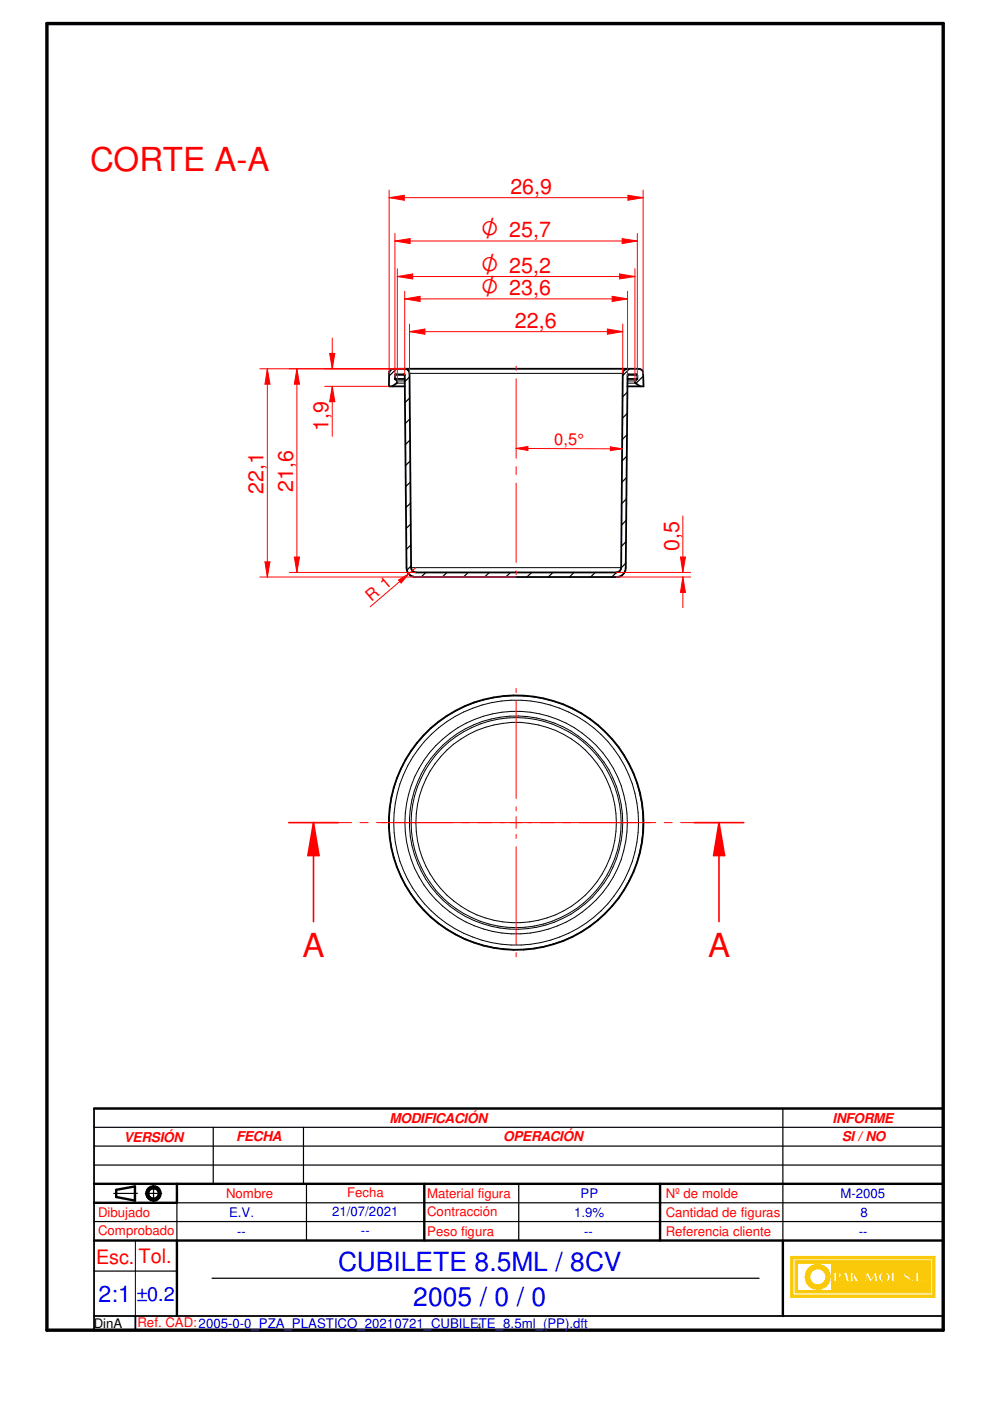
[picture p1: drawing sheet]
<svg xmlns="http://www.w3.org/2000/svg" width="210mm" height="297mm" viewBox="0 0 210 297" stroke-linecap="round" stroke-linejoin="round" font-family="sans-serif">
<path d="M9.9 5h190.1v277h-190.1z" fill="none" stroke="#000" stroke-width=".72"/>
<g fill="none" stroke="#000" stroke-width=".51">
<path d="M19.9 255h17.6M19.9 251h180.1M24.6 252.3v1.5M28.6 251.5v3.1M140 251v12M19.9 263h180.1M166 263v16"/>
<circle cx="32.5" cy="253" r="1.5"/>
<circle cx="32.6" cy="253" r="1.14"/>
</g>
<path d="M19.9 235v47h180.1v-47M19.9 279h180.1M28.7 279v3" fill="none" stroke="#000" stroke-width=".38"/>
<g fill="none" stroke="#000" stroke-width=".25">
<path d="M45.2 239v12M64.3 239v12M166 235v28M19.9 247h180.1M19.9 259h180.1M24.1 253h5M30.8 253h3.5M32.6 251.3v3.5M37.5 255v8M65 251v12M110 251v12M19.9 269.5h17.6"/>
<path d="M45 271h116"/>
</g>
<g fill="#faca0a">
<path d="M167.7 266.4v8.6h30.5v-8.6zM168.1 266.9h29.7v7.7h-29.7z" fill-rule="evenodd"/>
<path d="M168.6 267.3v6.8h28.7v-6.8zM193.1 271.5a.3 .3 0 0 1 .6 0 .3 .3 0 0 1-.6 0zM194.2 269.7h.6v1.9h.8v.2h-1.4zM195.9 271.4l.4-.1v.4l-.3 .1zM169.1 267.8h7.2v5.8h-7.2zM176.8 269.7h.8a.61 .61 0 0 1 .8 .5 .61 .61 0 0 1-.6 .7h-.4v.9h-.6zM179 269.7h.5l.6 2.1h-.6l-.1-.4h-.6l-.2 .4h-.2zM180.3 269.7h.5v.9l.8-.9h.3l-.5 .7 .7 1.4h-.7l-.5-.9-.1 .9h-.5zM182.2 270.6h.8v.2h-.8zM183.7 269.7h.3l.7 1.4 .8-1.4h.3l.3 2.1h-.6l-.1-1.2-.7 1.2h-.2l-.6-1.2-.2 1.2h-.4zM186.4 270.2a1.19 1.19 0 0 1 1.7-.4 1.19 1.19 0 0 1 .3 1.7 1.2 1.2 0 0 1-1.5 .2 1.2 1.2 0 0 1-.5-1.5zM189 269.7h.6v1.9h.8v.2h-1.4zM191.6 270a.73 .73 0 0 1 .8-.3 .73 .73 0 0 1 .6 .6l-.3 .1a.35 .35 0 0 0-.3-.5 .35 .35 0 0 0-.4 .4l.3 .1a.74 .74 0 0 1 .6 1.1 .74 .74 0 0 1-1.2 .1l-.1-.5h.2v.3a.35 .35 0 0 0 .5 .2 .35 .35 0 0 0 .1-.5 .88 .88 0 0 1-.8-1.1z" fill-rule="evenodd"/>
</g>
<g fill="none" stroke="#faca0a" stroke-width=".25">
<path d="M176.8 269.7h.8a.63 .63 0 0 1 .7 .3 .63 .63 0 0 1 0 .8l-.9 .1v.9h-.6zM179 269.7h.5l.6 2.1h-.6l-.1-.4h-.6l-.2 .4h-.2zM180.3 269.7h.5v.9l.8-.9h.3l-.5 .7 .7 1.4h-.7l-.5-.9-.1 .9h-.5zM183.7 269.7h.3l.7 1.4 .8-1.4h.3l.3 2.1h-.6l-.1-1.2-.7 1.2h-.2l-.6-1.2-.2 1.2h-.4zM186.4 270.2a1.19 1.19 0 0 1 1.7-.4 1.19 1.19 0 0 1 .3 1.7 1.2 1.2 0 0 1-1.5 .2 1.2 1.2 0 0 1-.5-1.5zM191.8 271.3h.1M192.2 271.7l-.4-.3v-.3h-.2a.73 .73 0 0 0 .4 .7 .73 .73 0 0 0 .8-.1M192.2 271.7h.1M192.2 269.7l-.4 .2-.2 .4a1.24 1.24 0 0 0 .9 1l.1 .1M192.3 269.7h.1M192.3 269.7l.6 .3 .1 .3-.3 .1a.35 .35 0 0 0-.3-.5 .35 .35 0 0 0-.4 .4l1 .6-.2 .8M192.3 270.4h.1"/>
<path d="M192.6 271.4h.1M192.6 271.4l-.4 .3M192.8 271.7h.1"/>
</g>
<path d="M171.3 269.1a2.65 2.65 0 0 1 2.9-.9 2.65 2.65 0 0 1 1.8 2.4h-.9a1.75 1.75 0 0 0-2.6-1.4 1.75 1.75 0 0 0 0 3 1.75 1.75 0 0 0 2.6-1.4h.9a2.66 2.66 0 0 1-3.6 2.4 2.66 2.66 0 0 1-1.1-4.1z" fill-rule="evenodd" fill="#faca0a"/>
<path d="M171.5 268.9a2.65 2.65 0 0 1 2.8-.7 2.65 2.65 0 0 1 1.7 2.4h-.9a1.74 1.74 0 0 0-2.6-1.4 1.74 1.74 0 0 0 0 3 1.74 1.74 0 0 0 2.6-1.4h.9a2.65 2.65 0 0 1-3.7 2.3 2.65 2.65 0 0 1-.8-4.2z" fill="none" stroke="#faca0a" stroke-width=".25"/>
<path d="M177.4 270l.4 .2v.4l-.3 .2h-.1z" fill-rule="evenodd" fill="#faca0a"/>
<path d="M177.4 270l.4 .2v.4l-.3 .2h-.1z" fill="none" stroke="#faca0a" stroke-width=".25"/>
<path d="M179.1 270.3l.2 .8h-.5z" fill="#faca0a"/>
<path d="M179.1 270.3l.2 .8h-.5z" fill="none" stroke="#faca0a" stroke-width=".25"/>
<path d="M187.1 270.2a.65 .65 0 0 1 .8-.1 .65 .65 0 0 1 .3 .7 .68 .68 0 0 1-.7 .9 .68 .68 0 0 1-.6-.9z" fill-rule="evenodd" fill="#faca0a"/>
<g fill="none" stroke="#faca0a" stroke-width=".25">
<path d="M167.7 266.4h30.5v8.6h-30.5zM168.1 266.9h29.7v7.7h-29.7zM168.6 267.3h28.7v6.8h-28.7zM169.1 267.8h7.2v5.8h-7.2zM182.2 270.6h.8v.2h-.8zM187.2 270l.3-.1a.9 .9 0 0 1 .6 .9 .9 .9 0 0 1-.6 .9 .96 .96 0 0 1-.3-1.7zM189 269.7h.6v1.9h.8v.2h-1.4zM194.2 269.7h.6v1.9h.8v.2h-1.4zM195.9 271.4l.4-.1v.4l-.3 .1z"/>
<circle cx="193.4" cy="271.5" r=".27"/>
</g>
<path d="M19.9 235h180.1M24.6 253.8l4 .8M28.6 251.5l-4 .8M37.5 251v4M90 251v12M37.5 263v16" fill="none" stroke="#000" stroke-width=".51"/>
<path d="M19.9 239h180.1M19.9 235h180.1M45.2 235h.1M64.3 235h.1M19.9 243h180.1M37.5 255h162.5" fill="none" stroke="#000" stroke-width=".25"/>
<g fill="none" stroke="#000" stroke-width=".21">
<path d="M28.7 263v16"/>
<circle cx="109.4" cy="174.4" r="23.6"/>
<circle cx="109.4" cy="174.4" r="26"/>
<circle cx="109.4" cy="174.4" r="22.6"/>
<circle cx="109.4" cy="174.4" r="26.9"/>
<circle cx="109.4" cy="174.4" r="21.2"/>
<circle cx="109.4" cy="174.4" r="22.3"/>
</g>
<circle cx="109.5" cy="174.4" r="27" fill="none" stroke="#000" stroke-width=".38"/>
<path d="M109.4 146v.9M109.4 148.6v20.7M66.5 174.4h8M76.3 174.4h1.8M79.8 174.4h59.2M109.4 171.1v.8M109.4 173.1v2.5M109.4 176.9v.9M109.4 179.5v20.7M140.8 174.4h1.7M144.3 174.4h8.1M109.4 202v.9" fill="none" stroke="#f00" stroke-width=".21"/>
<path d="M71.7 174.4h-5.2v21M147.2 174.4h5.2" fill="none" stroke="#f00" stroke-width=".34"/>
<path d="M66.5 174.4l1.1 7h-2.3z" fill="#f00"/>
<path d="M66.5 174.4l1.1 7h-2.3zM152.4 174.4v21" fill="none" stroke="#f00" stroke-width=".34"/>
<path d="M152.4 174.4l1.2 7h-2.3z" fill="#f00"/>
<path d="M61.2 174.4h5.3M152.4 174.4l1.2 7h-2.3zM152.4 174.4h5.3" fill="none" stroke="#f00" stroke-width=".34"/>
<g fill="none" stroke="#000" stroke-width=".25">
<path d="M84.1 78.2l-1.6 1.6M86.8 79.9l-.9 1M133.5 78.2l-1.5 1.4M136.4 79.8l-1.6 1.5M86.9 84.4l-1 .9M86.9 88.8l-1 1M87 93.3l-1.1 1M87 97.7l-1 1M132.9 96.7l-1 1M132.9 92.2l-1 1M133 87.7l-1 1M133 83.1l-1 1.1"/>
<path d="M87 102.2l-1 1M87.1 106.6l-1 1M87.1 111.1l-1 1M87.1 115.5l-1 1M87.2 120l-.9 .9M132.7 114.8l-1 1.1M132.7 119.4l-1 1M132.8 110.3l-1 1M132.8 105.8l-1 1M132.8 101.3l-1 1M90.3 121.4l-1 .9M94.8 121.4l-1 .9"/>
<path d="M99.3 121.4l-1 .9M103.8 121.4l-1.1 .9M108.2 121.4l-1 .9M112.7 121.4l-1 .9M117.2 121.4l-1 .9M121.7 121.4l-1 .9M126.2 121.4l-1 .9M130.7 121.4l-1 .9"/>
</g>
<path d="M85.9 78.2a1.01 1.01 0 0 1 .9 1l.4 41.2a1.01 1.01 0 0 0 1 1h42.5a1.01 1.01 0 0 0 1-1l.3-41.2a1.01 1.01 0 0 1 1-1M83.7 80.3h2.2M83.7 80.3l.1-.9h2l.4 41a1.97 1.97 0 0 0 2 1.9h42.5a1.89 1.89 0 0 0 2-1.9l.4-41h2v.9M83.7 80.3l.5 .7-1.1 .9M85.9 81.9h-3.4v-2.7a.94 .94 0 0 1 1-1h51.9a.88 .88 0 0 1 1 1v2.7h-3.4M133.1 80.3h2M135.1 80.3l-.5 .7 1.1 .9" fill="none" stroke="#000" stroke-width=".38"/>
<path d="M83.7 79.5h2.1M86.8 79.2h45.2M133.1 79.5h2M84.1 81.2h1.8M84.2 80.8h1.7M133 81.2h1.7M133.1 80.8h1.6M87.2 120.4h44.5" fill="none" stroke="#000" stroke-width=".21"/>
<path d="M82.5 40.3v38.9M82.5 41.9l3.2-.5v1.1zM136.4 40.3v38.9M109.4 77.6v.9M109.4 80.3v16.9M109.4 98.9v1.7M109.4 102.4v16.9M109.4 121v.9" fill="none" stroke="#f00" stroke-width=".21"/>
<path d="M82.5 41.9l3.2-.5v1.1z" fill="#f00"/>
<path d="M133.1 41.4l3.3 .5-3.3 .6z" fill="none" stroke="#f00" stroke-width=".21"/>
<path d="M133.1 41.4l3.3 .5-3.3 .6z" fill="#f00"/>
<path d="M82.5 41.9h53.9M86.8 68.7v10.5M86.8 70.3l3.3-.5v1.1zM132 68.7v10.5" fill="none" stroke="#f00" stroke-width=".21"/>
<path d="M86.8 70.3l3.3-.5v1.1z" fill="#f00"/>
<path d="M128.8 69.8l3.2 .5-3.2 .6z" fill="none" stroke="#f00" stroke-width=".21"/>
<path d="M128.8 69.8l3.2 .5-3.2 .6z" fill="#f00"/>
<path d="M85.8 61.8v17.7M85.8 63.4l3.3-.6v1.1zM86.8 70.3h45.2M133.1 61.8v17.7" fill="none" stroke="#f00" stroke-width=".21"/>
<path d="M85.8 63.4l3.3-.6v1.1z" fill="#f00"/>
<path d="M129.8 62.8l3.3 .6-3.3 .5z" fill="none" stroke="#f00" stroke-width=".21"/>
<path d="M129.8 62.8l3.3 .6-3.3 .5z" fill="#f00"/>
<path d="M84.2 57v24M84.2 58.6l3.3-.5v1zM134.6 57v24M85.8 63.4h47.3" fill="none" stroke="#f00" stroke-width=".21"/>
<path d="M84.2 58.6l3.3-.5v1z" fill="#f00"/>
<path d="M131.4 58.1l3.2 .5-3.2 .5z" fill="none" stroke="#f00" stroke-width=".21"/>
<path d="M131.4 58.1l3.2 .5-3.2 .5z" fill="#f00"/>
<path d="M83.7 49.5v30.5M83.7 51.1l3.3-.5v1zM84.2 58.6h50.4M135.1 49.5v30.5" fill="none" stroke="#f00" stroke-width=".21"/>
<path d="M83.7 51.1l3.3-.5v1z" fill="#f00"/>
<path d="M131.9 50.6l3.2 .5-3.2 .5z" fill="none" stroke="#f00" stroke-width=".21"/>
<path d="M131.9 50.6l3.2 .5-3.2 .5z" fill="#f00"/>
<path d="M83.7 51.1h51.4M55.1 78.2h30.8M56.2 119.1h1l-.5 3.2zM55.1 122.3h54.3" fill="none" stroke="#f00" stroke-width=".21"/>
<path d="M56.2 119.1h1l-.5 3.2z" fill="#f00"/>
<path d="M56.7 78.2l.5 3.2h-1z" fill="none" stroke="#f00" stroke-width=".21"/>
<path d="M56.7 78.2l.5 3.2h-1z" fill="#f00"/>
<path d="M56.7 78.2v44.1M61.3 78.2h24.6M62.9 78.2l.6 3.2h-1.1zM61.3 121.4h26.9" fill="none" stroke="#f00" stroke-width=".21"/>
<path d="M62.9 78.2l.6 3.2h-1.1z" fill="#f00"/>
<path d="M62.4 118.1h1.1l-.6 3.3z" fill="none" stroke="#f00" stroke-width=".21"/>
<path d="M62.4 118.1h1.1l-.6 3.3z" fill="#f00"/>
<path d="M62.9 78.2v43.2M68.8 78.2h17.1M69.9 74.9h1.1l-.6 3.3zM68.8 81.9h13.7" fill="none" stroke="#f00" stroke-width=".21"/>
<path d="M69.9 74.9h1.1l-.6 3.3z" fill="#f00"/>
<path d="M70.4 81.9l.6 3.3h-1.1z" fill="none" stroke="#f00" stroke-width=".21"/>
<path d="M70.4 81.9l.6 3.3h-1.1z" fill="#f00"/>
<path d="M70.4 71.7v6.5M70.4 81.9v10.6M129.4 94.7l2.5 .5-2.5 .3z" fill="none" stroke="#f00" stroke-width=".21"/>
<path d="M129.4 94.7l2.5 .5-2.5 .3z" fill="#f00"/>
<path d="M109.4 95.1l2.5-.4v.8z" fill="none" stroke="#f00" stroke-width=".21"/>
<path d="M109.4 95.1l2.5-.4v.8z" fill="#f00"/>
<path d="M109.4 95.1l22.5 .1M84.5 123l2.2-1.3-1.7 1.9zM88.2 120.4l-9.7 8.3" fill="none" stroke="#f00" stroke-width=".21"/>
<path d="M84.5 123l2.2-1.3-1.7 1.9z" fill="#f00"/>
<path d="M144.3 118.1h1l-.5 3.3zM130.7 121.4h15.7M130.7 122.3h15.7" fill="none" stroke="#f00" stroke-width=".21"/>
<path d="M144.3 118.1h1l-.5 3.3z" fill="#f00"/>
<path d="M144.8 122.3l.5 3.3h-1z" fill="none" stroke="#f00" stroke-width=".21"/>
<path d="M144.8 122.3l.5 3.3h-1z" fill="#f00"/>
<path d="M144.8 109.4v12M144.8 122.3v6.6" fill="none" stroke="#f00" stroke-width=".21"/>
<g font-size="7" fill="#f00">
<text x="19.1" y="36.3">CORTE A-A</text>
<text x="64.1" y="202.9">A</text>
<text x="150.1" y="202.9">A</text>
</g>
<g font-size="5.6" fill="#00f">
<text x="71.7" y="269.4">CUBILETE 8.5ML / 8CV</text>
<text x="87.6" y="276.9">2005 / 0 / 0</text>
</g>
<g font-size="5" fill="#f00">
<text x="102" y="50.3">O 25,7</text>
<text x="102" y="57.8">O 25,2</text>
<text x="102" y="62.6">O 23,6</text>
</g>
<text font-size="4.9" fill="#00f" x="20.9" y="276">2:1</text>
<g font-size="4.5" fill="#f00">
<text x="108.2" y="41.1">26,9</text>
<text x="109.1" y="69.5">22,6</text>
<text x="69.6" y="91.4" transform="rotate(-90 69.6 91.4)">1,9</text>
<text x="55.9" y="104.7" transform="rotate(-90 55.9 104.7)">22,1</text>
<text x="62.1" y="104.2" transform="rotate(-90 62.1 104.2)">21,6</text>
<text x="144" y="116.9" transform="rotate(-90 144 116.9)">0,5</text>
</g>
<g font-size="4.2" fill="#f00">
<text x="20.4" y="267.9">Esc.</text>
<text x="29.3" y="267.9">Tol.</text>
</g>
<text font-size="4.2" fill="#00f" x="28.9" y="275.8">±0.2</text>
<g font-size="3.5" fill="#f00">
<text x="117.5" y="94.4">0,5°</text>
<text x="78.7" y="127.6" transform="rotate(-41 78.7 127.6)">R 1</text>
</g>
<g font-size="2.9" fill="#f00">
<text x="82.6" y="238">MODIFICACIÓN</text>
<text x="176.5" y="238">INFORME</text>
<text x="26.2" y="242.1">VERSIÓN</text>
<text x="50.1" y="242">FECHA</text>
<text x="106.7" y="242">OPERACIÓN</text>
<text x="178.5" y="242">SI / NO</text>
</g>
<g font-size="2.8" fill="#f00">
<text x="20.8" y="257.9">Dibujado</text>
<text x="47.9" y="254">Nombre</text>
<text x="73.6" y="253.8">Fecha</text>
<text x="90.6" y="253.9">Material figura</text>
<text x="90.6" y="257.9">Contracción</text>
<text x="141.1" y="254">Nº de molde</text>
<text x="141.1" y="257.9">Cantidad de figuras</text>
<text x="20.8" y="261.9">Comprobado</text>
<text x="90.6" y="262">Peso figura</text>
<text x="141.1" y="262">Referencia cliente</text>
<text x="29.2" y="281.4">Ref. CAD:2005-0-0_PZA_PLASTICO_20210721_CUBILETE_8.5ml_(PP).dft</text>
</g>
<g font-size="2.8" fill="#00f">
<text x="48.6" y="258">E.V.</text>
<text x="70.4" y="257.9">21/07/2021</text>
<text x="121.8" y="258">1.9%</text>
<text x="123.1" y="254">PP</text>
<text x="178.2" y="254">M-2005</text>
<text x="182.4" y="257.9">8</text>
<text x="50.3" y="262">--</text>
<text x="76.5" y="261.9">--</text>
<text x="123.8" y="262">--</text>
<text x="182.1" y="262.1">--</text>
</g>
<text font-size="2.8" x="19.9" y="281.5">DinA</text>
<text font-size="1.7" x="101.1" y="281.7">4</text>
</svg>
